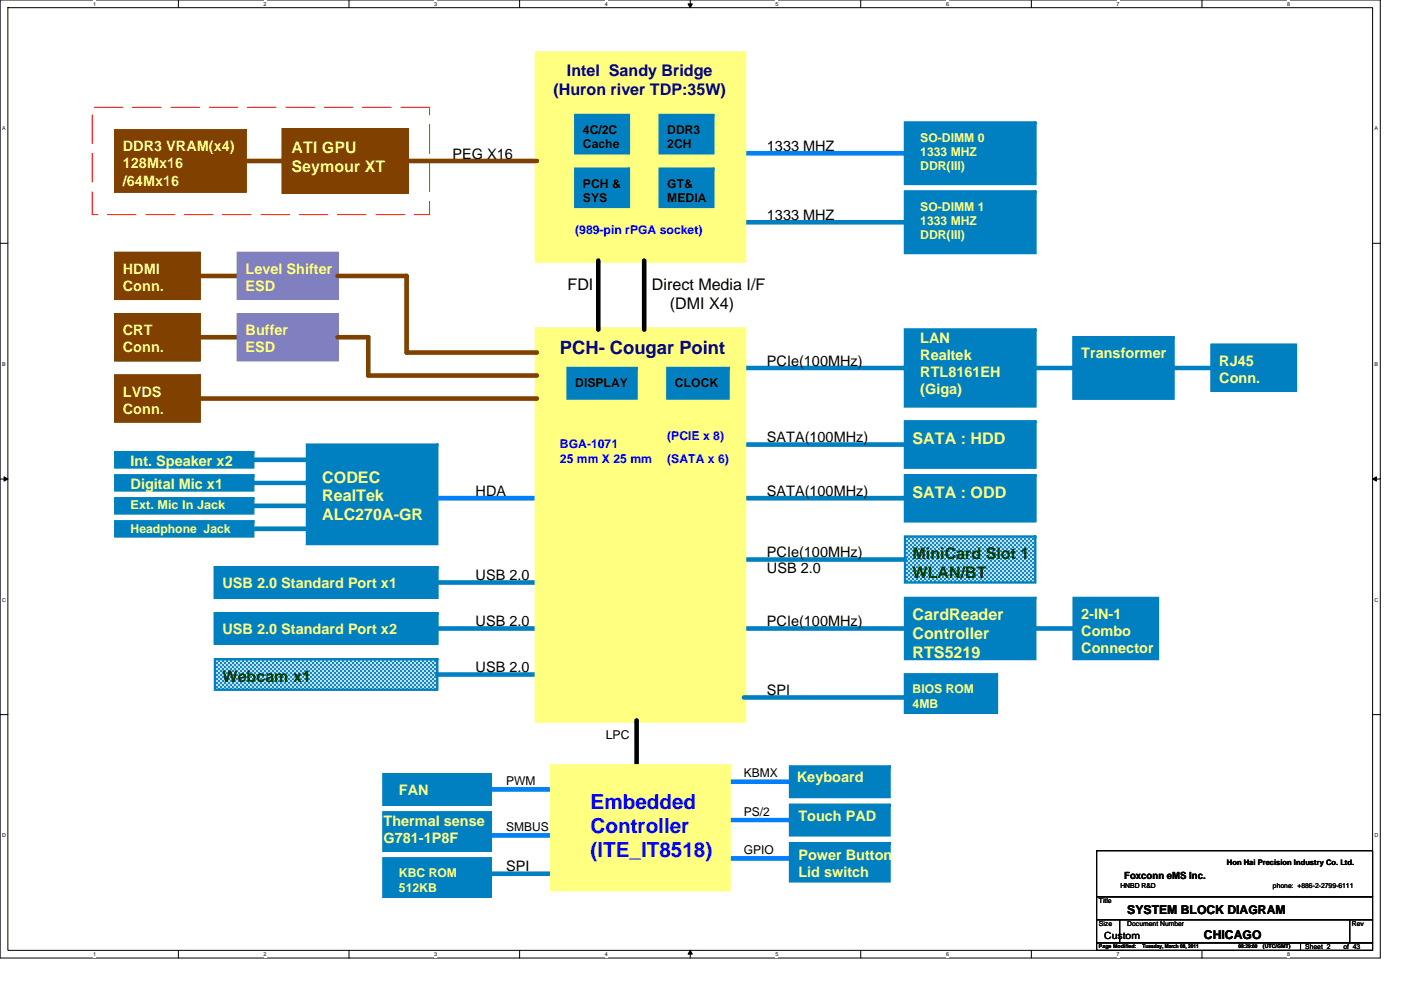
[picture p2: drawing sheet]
<svg xmlns="http://www.w3.org/2000/svg" width="297mm" height="210mm" viewBox="0 0 297 210" stroke-linecap="round" stroke-linejoin="round" font-family="sans-serif">
<path d="M0 0h292.6v203.2h-292.6zM1.7 1.6h289.3v200h-289.3z" fill="none" stroke="#000" stroke-width=".21"/>
<g fill="#fff">
<path d="M19.7 .2h.7v1.3h-.7z"/>
<path d="M19.7 201.8h.7v1.3h-.7z"/>
</g>
<path d="M37.8 0v1.6M37.8 201.6v1.6" fill="none" stroke="#000" stroke-width=".21"/>
<g fill="#fff">
<path d="M55.9 .2h.6v1.3h-.6z"/>
<path d="M55.9 201.8h.6v1.3h-.6z"/>
</g>
<path d="M74 0v1.6M74 201.6v1.6" fill="none" stroke="#000" stroke-width=".21"/>
<g fill="#fff">
<path d="M92.1 .2h.6v1.3h-.6z"/>
<path d="M92.1 201.8h.6v1.3h-.6z"/>
</g>
<path d="M110.2 0v1.6M110.2 201.6v1.6" fill="none" stroke="#000" stroke-width=".21"/>
<g fill="#fff">
<path d="M128.2 .2h.7v1.3h-.7z"/>
<path d="M128.2 201.8h.7v1.3h-.7z"/>
</g>
<path d="M146.3 0v1.6M146.3 201.6v1.6" fill="none" stroke="#000" stroke-width=".21"/>
<path d="M145.9 .8h.9l-.5 .8zM146.3 201.6l.5 .8h-.9z" fill="#000" stroke="#000" stroke-width=".21"/>
<g fill="#fff">
<path d="M164.4 .2h.7v1.3h-.7z"/>
<path d="M164.4 201.8h.7v1.3h-.7z"/>
</g>
<path d="M182.5 0v1.6M182.5 201.6v1.6" fill="none" stroke="#000" stroke-width=".21"/>
<g fill="#fff">
<path d="M200.6 .2h.6v1.3h-.6z"/>
<path d="M200.6 201.8h.6v1.3h-.6z"/>
</g>
<path d="M218.7 0v1.6M218.7 201.6v1.6" fill="none" stroke="#000" stroke-width=".21"/>
<g fill="#fff">
<path d="M236.7 .2h.7v1.3h-.7z"/>
<path d="M236.7 201.8h.7v1.3h-.7z"/>
</g>
<path d="M254.8 0v1.6M254.8 201.6v1.6" fill="none" stroke="#000" stroke-width=".21"/>
<g fill="#fff">
<path d="M272.9 .2h.7v1.3h-.7z"/>
<path d="M272.9 201.8h.7v1.3h-.7z"/>
<path d="M.5 26.6h.7v1.3h-.7z"/>
<path d="M291.4 26.6h.8v1.3h-.8z"/>
<path d="M.5 76.6h.7v1.3h-.7z"/>
<path d="M291.4 76.6h.8v1.3h-.8z"/>
</g>
<path d="M0 51.6h1.7M291 51.6h1.6" fill="none" stroke="#000" stroke-width=".21"/>
<g fill="#fff">
<path d="M.5 126.6h.8v1.3h-.8z"/>
<path d="M291.4 126.6h.9v1.3h-.9z"/>
</g>
<path d="M0 101.6h1.7M291 101.6h1.6" fill="none" stroke="#000" stroke-width=".21"/>
<path d="M.9 101.1l.8 .5-.8 .4zM291 101.6l.8-.5v.9z" fill="#000" stroke="#000" stroke-width=".21"/>
<g fill="#fff">
<path d="M.5 176.6h.8v1.2h-.8z"/>
<path d="M291.4 176.6h.9v1.2h-.9z"/>
</g>
<path d="M0 151.6h1.7M291 151.6h1.6M232.5 200h43.2v1.6h-43.2zM232.5 195.1h4.9v4.9h-4.9zM232.5 180.4h58.5v9.8h-58.5zM232.5 190.2h58.5v4.9h-58.5zM237.4 195.1h48.7v4.9h-48.7zM275.7 200h15.3v1.6h-15.3zM286.1 195.1h4.9v4.9h-4.9z" fill="none" stroke="#000" stroke-width=".21"/>
<path d="M157.7 32.5h34.2M92.7 105.7h21.1M104.1 167.4h13M104.1 177.2h13M154.5 165.8h13M154.5 173.9h13M154.5 182.1h13" fill="none" stroke="#0080ff" stroke-width=".97"/>
<g fill="none" stroke="#0080c0" stroke-width=".97">
<path d="M157.7 47.1h34.2M157.7 78h34.2M219.5 78h8.1M248.8 78h8.1M53.7 97.5h11.4M157.7 94.3h34.2M53.7 102.4h11.4M53.7 107.3h11.4M53.7 112.2h11.4M157.7 105.7h34.2M157.7 118.7h34.2M92.7 133.3h21.1"/>
<path d="M92.7 123.5h21.1M157.7 133.3h34.2M219.5 133.3h8.1M92.7 143.1h21.1M157.7 147.9h34.2"/>
</g>
<g fill="#0080c0" stroke="#0080c0" stroke-width=".49">
<path d="M191.9 113.8v9.7h27.6v-9.7z" fill-rule="evenodd"/>
<path d="M227.6 126.8v13h17.9v-13z" fill-rule="evenodd"/>
<path d="M191.9 126.8v13h27.6v-13z" fill-rule="evenodd"/>
<path d="M45.6 130v6.5h47.1v-6.5z" fill-rule="evenodd"/>
<path d="M191.9 143.1v8.1h19.5v-8.1z" fill-rule="evenodd"/>
<path d="M191.9 69.9v16.3h27.6v-16.3z" fill-rule="evenodd"/>
<path d="M45.6 120.3v6.5h47.1v-6.5z" fill-rule="evenodd"/>
<path d="M167.5 162.6v6.5h21.1v-6.5z" fill-rule="evenodd"/>
<path d="M191.9 26v13h27.6v-13z" fill-rule="evenodd"/>
<path d="M191.9 40.6v13.1h27.6v-13.1z" fill-rule="evenodd"/>
<path d="M65.1 94.3v21.1h27.6v-21.1z" fill-rule="evenodd"/>
<path d="M191.9 89.4v9.8h27.6v-9.8z" fill-rule="evenodd"/>
<path d="M24.4 105.7v3.2h29.3v-3.2z" fill-rule="evenodd"/>
<path d="M24.4 110.6v3.2h29.3v-3.2z" fill-rule="evenodd"/>
<path d="M227.6 71.5v13h21.2v-13z" fill-rule="evenodd"/>
<path d="M191.9 100.8v9.8h27.6v-9.8z" fill-rule="evenodd"/>
<path d="M167.5 170.7v6.5h21.1v-6.5z" fill-rule="evenodd"/>
<path d="M24.4 100.8v3.2h29.3v-3.2z" fill-rule="evenodd"/>
<path d="M24.4 95.9v3.3h29.3v-3.3z" fill-rule="evenodd"/>
<path d="M256.9 73.2v9.7h17.9v-9.7z" fill-rule="evenodd"/>
<path d="M45.6 139.8v6.5h47.1v-6.5z" fill-rule="evenodd"/>
<path d="M122 24.4v8.1h11.3v-8.1z" fill-rule="evenodd"/>
<path d="M139.8 24.4v8.1h11.4v-8.1z" fill-rule="evenodd"/>
<path d="M122 35.8v8.1h11.3v-8.1z" fill-rule="evenodd"/>
<path d="M139.8 35.8v8.1h11.4v-8.1z" fill-rule="evenodd"/>
<path d="M141.5 78v6.5h13v-6.5z" fill-rule="evenodd"/>
<path d="M120.3 78v6.5h14.7v-6.5z" fill-rule="evenodd"/>
<path d="M191.9 69.9v16.3h27.6v-16.3z" fill-rule="evenodd"/>
<path d="M191.9 89.4v9.8h27.6v-9.8z" fill-rule="evenodd"/>
<path d="M191.9 100.8v9.8h27.6v-9.8z" fill-rule="evenodd"/>
<path d="M227.6 71.5v13h21.2v-13z" fill-rule="evenodd"/>
<path d="M256.9 73.2v9.7h17.9v-9.7z" fill-rule="evenodd"/>
<path d="M191.9 26v13h27.6v-13z" fill-rule="evenodd"/>
<path d="M191.9 40.6v13.1h27.6v-13.1z" fill-rule="evenodd"/>
<path d="M45.6 130v6.5h47.1v-6.5z" fill-rule="evenodd"/>
<path d="M45.6 120.3v6.5h47.1v-6.5z" fill-rule="evenodd"/>
<path d="M191.9 143.1v8.1h19.5v-8.1z" fill-rule="evenodd"/>
<path d="M167.5 178.8v8.1h21.1v-8.1z" fill-rule="evenodd"/>
<path d="M81.3 164.2v6.5h22.8v-6.5z" fill-rule="evenodd"/>
<path d="M81.3 172.3v8.1h22.8v-8.1z" fill-rule="evenodd"/>
<path d="M81.3 164.2v6.5h22.8v-6.5z" fill-rule="evenodd"/>
</g>
<g fill="#ffff80" stroke="#ffff80" stroke-width=".97">
<path d="M113.8 69.9v82.9h43.9v-82.9z" fill-rule="evenodd"/>
<path d="M113.8 11.4v43.9h43.9v-43.9z" fill-rule="evenodd"/>
</g>
<path d="M126.8 55.3v14.6M136.6 55.3v14.6M135 152.8v9.8" fill="none" stroke="#000" stroke-width=".97"/>
<path d="M52.1 34.1h8.1M86.2 34.1h27.6" fill="none" stroke="#804000" stroke-width=".97"/>
<g fill="#804000" stroke="#804000" stroke-width=".97">
<path d="M60.2 27.6v13h26v-13z" fill-rule="evenodd"/>
<path d="M60.2 27.6v13h26v-13z" fill-rule="evenodd"/>
</g>
<g fill="#804000" stroke="#804000" stroke-width=".49">
<path d="M24.4 27.6v13h27.7v-13z" fill-rule="evenodd"/>
<path d="M24.4 27.6v13h27.7v-13z" fill-rule="evenodd"/>
</g>
<path d="M19.6 22.8h71.5v22.7h-71.5z" fill="none" stroke="#f00" stroke-width=".21" stroke-dasharray="6.1 2"/>
<path d="M81.3 172.3h22.8v8.1h-22.8z" fill="#0080c0"/>
<path d="M81.3 172.3h22.8v8.1h-22.8z" fill="none" stroke="#0080c0" stroke-width=".49"/>
<g fill="#0080c0" stroke="#0080c0" stroke-width=".49">
<path d="M81.3 182.1v8.1h22.8v-8.1z" fill-rule="evenodd"/>
<path d="M81.3 182.1v8.1h22.8v-8.1z" fill-rule="evenodd"/>
</g>
<path d="M104.1 185.3h13" fill="none" stroke="#0080c0" stroke-width=".97"/>
<path d="M117.1 162.6v26h37.4v-26z" fill-rule="evenodd" fill="#ffff80" stroke="#ffff80" stroke-width=".97"/>
<path d="M42.3 58.5h8.1M71.6 58.5h14.6v16.3h27.6M42.3 71.5h8.1M71.6 71.5h6.5v8.2h35.7M42.3 84.5h71.5" fill="none" stroke="#804000" stroke-width=".97"/>
<g fill="#804000" stroke="#804000" stroke-width=".49">
<path d="M24.4 79.7v9.7h17.9v-9.7z" fill-rule="evenodd"/>
<path d="M24.4 53.7v9.7h17.9v-9.7z" fill-rule="evenodd"/>
<path d="M24.4 66.7v9.7h17.9v-9.7z" fill-rule="evenodd"/>
<path d="M24.4 79.7v9.7h17.9v-9.7z" fill-rule="evenodd"/>
<path d="M24.4 53.7v9.7h17.9v-9.7z" fill-rule="evenodd"/>
<path d="M24.4 66.7v9.7h17.9v-9.7z" fill-rule="evenodd"/>
</g>
<g fill="#8080c0" stroke="#8080c0" stroke-width=".49">
<path d="M50.4 66.7v9.7h21.2v-9.7z" fill-rule="evenodd"/>
<path d="M50.4 53.7v9.7h21.2v-9.7z" fill-rule="evenodd"/>
<path d="M50.4 53.7v9.7h21.2v-9.7z" fill-rule="evenodd"/>
<path d="M50.4 66.7v9.7h21.2v-9.7z" fill-rule="evenodd"/>
</g>
<g font-size="4.4" fill="#00f">
<text x="125.2" y="171.5">Embedded</text>
<text x="125.2" y="176.7">Controller</text>
<text x="125.2" y="181.8">(ITE_IT8518)</text>
</g>
<text font-size="3.9" fill="#000080" x="118.7" y="75.1">PCH- Cougar Point</text>
<g font-size="3.4" fill="#000080">
<text x="120.2" y="16.2">Intel Sandy Bridge</text>
<text x="117.4" y="20.2">(Huron river TDP:35W)</text>
</g>
<g font-size="3.4" fill="#ffff80">
<text x="61.8" y="32.4">ATI GPU</text>
<text x="61.8" y="36.5">Seymour XT</text>
<text x="193.5" y="94.2">SATA : HDD</text>
<text x="68.3" y="102.3">CODEC</text>
<text x="68.3" y="106.4">RealTek</text>
<text x="193.5" y="105.6">SATA : ODD</text>
<text x="68.3" y="110.4">ALC270A-GR</text>
<text x="193.5" y="131.6">CardReader</text>
<text x="193.5" y="135.6">Controller</text>
<text x="193.5" y="139.6">RTS5219</text>
</g>
<g font-size="3.4">
<text x="120.3" y="61.6">FDI</text>
<text x="138.2" y="61.6">Direct Media I/F</text>
<text x="142" y="65.5">(DMI X4)</text>
</g>
<g font-size="3.4" fill="#004000">
<text x="193.5" y="118.6">MiniCard Slot 1</text>
<text x="193.5" y="122.6">WLAN/BT</text>
<text x="47.2" y="144.6">Webcam x1</text>
</g>
<g font-size="3.1" fill="#ffff80">
<text x="26.1" y="32.1">DDR3 VRAM(x4)</text>
<text x="26.1" y="35.7">128Mx16</text>
<text x="26.1" y="39.3">/64Mx16</text>
<text x="26.1" y="58.1">HDMI</text>
<text x="52.1" y="58.1">Level Shifter</text>
<text x="26.1" y="61.7">Conn.</text>
<text x="52.1" y="61.7">ESD</text>
<text x="26.1" y="71.1">CRT</text>
<text x="52.1" y="71.1">Buffer</text>
<text x="26.1" y="74.7">Conn.</text>
<text x="52.1" y="74.7">ESD</text>
<text x="195.1" y="72.7">LAN</text>
<text x="195.1" y="76.4">Realtek</text>
<text x="229.3" y="76">Transformer</text>
<text x="258.5" y="77.6">RJ45</text>
<text x="195.1" y="80">RTL8161EH</text>
<text x="195.1" y="83.6">(Giga)</text>
<text x="258.5" y="81.2">Conn.</text>
<text x="26.1" y="84.1">LVDS</text>
<text x="26.1" y="87.7">Conn.</text>
<text x="27.7" y="98.7">Int. Speaker x2</text>
<text x="27.7" y="103.6">Digital Mic x1</text>
<text x="47.2" y="124.8">USB 2.0 Standard Port x1</text>
<text x="229.3" y="131.3">2-IN-1</text>
<text x="47.2" y="134.5">USB 2.0 Standard Port x1</text>
<text x="47.2" y="134.5">USB 2.0 Standard Port x2</text>
<text x="229.3" y="134.9">Combo</text>
<text x="229.3" y="138.5">Connector</text>
<text x="168.9" y="165.9">Keyboard</text>
<text x="84.6" y="168.7">FAN</text>
<text x="81.3" y="175.2">Thermal sense</text>
<text x="81.3" y="178.8">G781-1P8F</text>
<text x="169.3" y="174.2">Touch PAD</text>
<text x="169.3" y="182.3">Power Button</text>
<text x="169.3" y="185.9">Lid switch</text>
</g>
<g font-size="3.1">
<text x="95.9" y="33.6">PEG X16</text>
<text x="162.6" y="32">1333 MHZ</text>
<text x="162.6" y="46.7">1333 MHZ</text>
<text x="162.6" y="77.5">PCIe(100MHz)</text>
<text x="162.6" y="93.8">SATA(100MHz)</text>
<text x="100.8" y="105.2">HDA</text>
<text x="162.6" y="105.2">SATA(100MHz)</text>
<text x="162.6" y="118.2">PCIe(100MHz)</text>
<text x="100.8" y="123">USB 2.0</text>
<text x="162.6" y="121.4">USB 2.0</text>
<text x="100.8" y="132.8">USB 2.0</text>
<text x="162.6" y="132.8">PCIe(100MHz)</text>
<text x="100.8" y="142.6">USB 2.0</text>
<text x="162.6" y="147.4">SPI</text>
<text x="107.3" y="184.8">SPI</text>
</g>
<g font-size="2.6">
<text x="123.6" y="28.4">4C/2C</text>
<text x="141.5" y="28.4">DDR3</text>
<text x="123.6" y="31.5">Cache</text>
<text x="141.5" y="31.5">2CH</text>
<text x="123.6" y="39.8">PCH &amp;</text>
<text x="141.5" y="39.8">GT&amp;</text>
<text x="123.6" y="42.8">SYS</text>
<text x="141.5" y="42.8">MEDIA</text>
<text x="122" y="82">DISPLAY</text>
<text x="143.1" y="82">CLOCK</text>
<text x="128.5" y="156.8">LPC</text>
<text x="107.3" y="166.5">PWM</text>
<text x="157.7" y="164.9">KBMX</text>
<text x="157.7" y="173">PS/2</text>
<text x="107.3" y="176.3">SMBUS</text>
<text x="157.7" y="181.1">GPIO</text>
<text x="239" y="193.9">SYSTEM BLOCK DIAGRAM</text>
<text x="255.3" y="199.1">CHICAGO</text>
</g>
<g font-size="2.6" fill="#ffff80">
<text x="195.1" y="30">SO-DIMM 0</text>
<text x="195.1" y="33.1">1333 MHZ</text>
<text x="195.1" y="36.1">DDR(III)</text>
<text x="195.1" y="44.7">SO-DIMM 1</text>
<text x="195.1" y="47.7">1333 MHZ</text>
<text x="195.1" y="50.8">DDR(III)</text>
<text x="27.7" y="108.1">Ext. Mic In Jack</text>
<text x="27.7" y="112.9">Headphone Jack</text>
<text x="193.5" y="147.1">BIOS ROM</text>
<text x="193.5" y="150.1">4MB</text>
<text x="84.6" y="186.1">KBC ROM</text>
<text x="84.6" y="189.1">512KB</text>
</g>
<text font-size="2.6" fill="#400040" x="214.6" y="38.1">P.??</text>
<g font-size="2.6" fill="#00f">
<text x="122" y="49.5">(989-pin rPGA socket)</text>
<text x="118.7" y="95.1">BGA-1071</text>
<text x="141.5" y="93.4">(PCIE x 8)</text>
<text x="118.7" y="98.1">25 mm X 25 mm</text>
<text x="141.5" y="98.3">(SATA x 6)</text>
</g>
<g font-size="2.1">
<text x="238.4" y="186.4">Foxconn eMS Inc.</text>
<text x="234.1" y="199.1">Custom</text>
</g>
<text font-size="1.6" x="260.1" y="183.6">Hon Hai Precision Industry Co. Ltd.</text>
<g font-size="1.5">
<text x="233" y="191.5">Title</text>
<text x="237.6" y="188.3">HNBD R&amp;D</text>
<text x="269.9" y="188.3">phone: +886-2-2799-6111</text>
<text x="233" y="196.4">Size</text>
<text x="239" y="196.4">Document Number</text>
<text x="286.6" y="196.4">Rev</text>
<text x="276.7" y="201.3">Sheet 2</text>
<text x="284.9" y="201.3">of 43</text>
</g>
<g font-size="1.2">
<text x="19.7" y="1.2">1</text>
<text x="55.9" y="1.2">2</text>
<text x="92.1" y="1.2">3</text>
<text x="128.2" y="1.2">4</text>
<text x="164.4" y="1.2">5</text>
<text x="200.6" y="1.2">6</text>
<text x="236.7" y="1.2">7</text>
<text x="272.9" y="1.2">8</text>
<text x=".5" y="27.6">A</text>
<text x="291.4" y="27.6">A</text>
<text x=".5" y="77.6">B</text>
<text x="291.4" y="77.6">B</text>
<text x=".5" y="127.6">C</text>
<text x="291.4" y="127.6">C</text>
<text x=".5" y="177.6">D</text>
<text x="291.4" y="177.6">D</text>
<text x="19.7" y="202.8">1</text>
<text x="55.9" y="202.8">2</text>
<text x="92.1" y="202.8">3</text>
<text x="128.2" y="202.8">4</text>
<text x="164.4" y="202.8">5</text>
<text x="200.6" y="202.8">6</text>
<text x="236.7" y="202.8">7</text>
<text x="272.9" y="202.8">8</text>
</g>
<g font-size="1.1">
<text x="233" y="201.1">Page Modified:</text>
<text x="242.2" y="201.1">Tuesday, March 08, 2011</text>
<text x="262.6" y="201.1">08:29:00</text>
<text x="267.8" y="201.1">(UTC/GMT)</text>
</g>
</svg>
